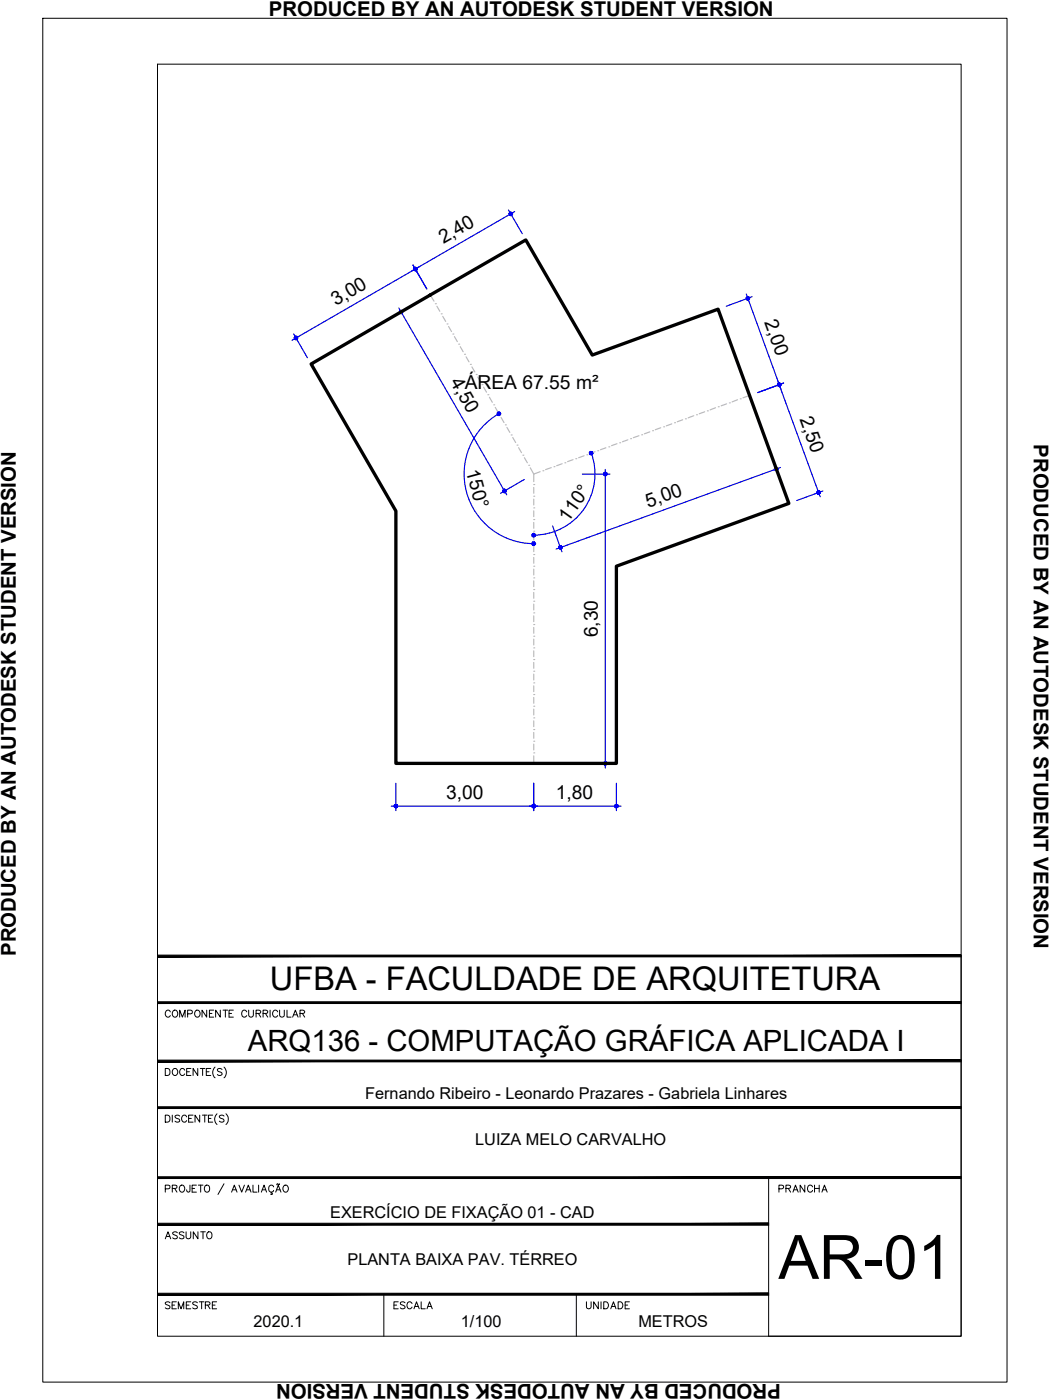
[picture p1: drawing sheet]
<svg xmlns="http://www.w3.org/2000/svg" width="229mm" height="305mm" viewBox="0 0 229 305" stroke-linecap="round" stroke-linejoin="round" font-family="sans-serif">
<!-- layer: ARQ_EIXO CINZA 04 -->
<g fill="none" stroke="#bababa" stroke-width=".25">
<path d="M93.7 64.2l.8 1.4M94.8 66.1h.1M95.1 66.7l.7 1.1M96.1 68.3h.1M96.4 68.9l.6 1.1M97.3 70.5h.1M97.7 71.1l.6 1.1M98.6 72.7h.1M98.9 73.3l.7 1.1M99.9 74.9h.1M100.2 75.5l.6 1.1M101.1 77.1h.1"/>
<path d="M101.5 77.7l.6 1.1M102.4 79.3h.1M102.7 79.9l.7 1.1M103.7 81.5h.1M104 82.1l.6 1.1M104.9 83.7h.1M105.3 84.3l.6 1.1M106.2 85.9h.1M106.6 86.5l.6 1.1M107.5 88.1h.1M107.8 88.7l.7 1.1M108.8 90.3h.1"/>
<path d="M109.1 90.9l.6 1.1M110 92.5h.1M110.4 93l.6 1.1M111.3 94.7h.1M111.6 95.3l.7 1.1M112.6 96.9h.1M112.9 97.5l.6 1.1M113.8 99.1h.1M114.2 99.7l.6 1.1M125.3 99.9h.1M127.2 99.2l-1.2 .5M127.8 99h.1"/>
<path d="M129.5 98.3l-1.1 .5M130.1 98.1h.1M131.9 97.5l-1.2 .4M132.5 97.3h.1M134.3 96.6l-1.2 .4M134.9 96.4h.1M136.7 95.8l-1.2 .4M137.3 95.5h.1M139.1 94.9l-1.2 .4M139.7 94.7h.1M141.5 94l-1.2 .4M142.1 93.8h.1"/>
<path d="M143.8 93.1l-1.1 .5M144.5 92.9h.1M146.3 92.3l-1.2 .4M146.9 92h.1M148.6 91.4l-1.2 .4M149.2 91.2h.1M151 90.5l-1.2 .5M151.6 90.3h.1M153.4 89.7l-1.2 .4M154 89.5h.1M155.8 88.8l-1.2 .4M156.4 88.6h.1"/>
<path d="M158.2 87.9l-1.2 .4M158.8 87.7h.1M160.6 87l-1.2 .5M161.2 86.8h.1M163.2 86.1l-1.4 .5M115.1 101.3h.1M115.4 101.9l.8 1.3M116.2 118.2h.1M116.2 115.7h.1M116.2 113.1h.1M116.2 110.6h.1M116.2 108h.1"/>
<path d="M116.2 105.5h.1M116.2 106.1v1.3M116.2 108.7v1.2M116.2 111.2v1.3M116.2 113.7v1.3M116.2 116.3v1.3M116.2 118.8v1.3M117.6 102.7l-1.4 .5v1.7M118.2 102.5h.1M120 101.8l-1.2 .4M120.6 101.6h.1M122.4 101l-1.2 .4"/>
<path d="M123 100.8h.1M124.8 100.1l-1.2 .4M116.2 138.5h.1M116.2 136h.1M116.2 133.4h.1M116.2 130.9h.1M116.2 128.4h.1M116.2 125.8h.1M116.2 123.3h.1M116.2 120.7h.1M116.2 121.4v1.2M116.2 123.9v1.3"/>
<path d="M116.2 126.4v1.3M116.2 129v1.3M116.2 131.5v1.3M116.2 134.1v1.2M116.2 136.6v1.3M116.2 139.1v1.3M116.2 158.8h.1M116.2 156.3h.1M116.2 153.8h.1M116.2 151.2h.1M116.2 148.7h.1M116.2 146.1h.1"/>
<path d="M116.2 143.6h.1M116.2 141.1h.1M116.2 141.7v1.3M116.2 144.2v1.3M116.2 146.8v1.2M116.2 149.3v1.3M116.2 151.8v1.3M116.2 154.4v1.3M116.2 156.9v1.3M116.2 159.5v1.2M116.2 163.9h.1M116.2 161.4h.1"/>
<path d="M116.2 162v1.3M116.2 164.5v1.7"/>
</g>
<!-- layer: COTA AZUL -->
<g fill="none" stroke="#00f" stroke-width=".25">
<path d="M89.9 57.7l3 5.2M91.3 58.1l-27.7 16M110.7 45.7l3 5.2M112.1 46.1l-22.5 13M63.9 72.7l3 5.2M86.8 67.1l23.5 40.6M91.7 65.4l-5.3 3M162.5 64l7.5 20.7M163.7 64.6l-5.6 2.1M108.6 90a15.2 15.2 0 0 0-7 17.1 15.2 15.2 0 0 0 14.6 11.3M128.7 98.6a13.3 13.3 0 0 1-12.5 17.9M167.3 97.4l2 5.6"/>
<path d="M169.3 82.8l9.3 25.4M170.6 83.4l-5.6 2.1M114.1 104.4l-5.1 3M120.3 114.5l2 5.6M126.8 103.2h6M131.8 102.2v65M169.9 101.8l-48.8 17.7M179.2 106.9l-5.7 2.1M85.2 175.5h50M86.2 170.5v6M116.2 170.5v6M126.8 166.2h6"/>
<path d="M134.2 170.5v6"/>
</g>
<!-- layer: 0 -->
<g fill="#00f" stroke="#00f" stroke-width=".22">
<path d="M87.1 67.6l-.1 .1 .3 .2zM87 67.7l.3 .2h-.3zM87 67.9v.2l.3-.2z"/>
<path d="M87 68.1l.1 .1 .2-.3zM87.3 67.9v.4l-.2-.1zM87.3 67.9v.4l.2-.1z"/>
<path d="M87.3 67.9l.2 .3 .1-.1zM87.3 67.9h.4l-.1 .2zM87.3 67.9h.4l-.1-.2z"/>
<path d="M87.5 67.6l-.2 .3 .3-.2zM87.3 67.6h.2l-.2 .3zM87.1 67.6l.2 .3v-.3z"/>
<path d="M109.8 106.9l.2 .3 .2-.1zM109.8 106.9h.4v.2zM109.8 106.9h.4v-.2z"/>
<path d="M110 106.6l-.2 .3 .4-.2zM109.8 106.5l.2 .1-.2 .3zM109.6 106.6l.2 .3v-.4z"/>
<path d="M109.6 106.6l-.1 .1 .3 .2zM109.5 106.7l.3 .2h-.4zM109.4 106.9l.1 .2 .3-.2z"/>
<path d="M109.5 107.1l.1 .1 .2-.3zM109.8 106.9v.4l-.2-.1zM109.8 106.9v.4l.2-.1z"/>
<path d="M131.6 102.9l.2 .3v-.4zM131.4 103l.2-.1 .2 .3zM131.4 103v.2h.4z"/>
<path d="M131.4 103.2v.2l.4-.2zM131.4 103.4l.4-.2-.2 .3zM131.8 103.2l-.2 .3 .2 .1z"/>
<path d="M131.8 103.2v.4l.2-.1zM131.8 103.2l.3 .2-.1 .1zM131.8 103.2l.3 .2 .1-.2z"/>
<path d="M131.8 103.2h.4l-.1-.2zM132 102.9l.1 .1-.3 .2zM131.8 102.8v.4l.2-.3z"/>
<path d="M131.8 166.2v.4l.2-.1zM131.8 166.2l.3 .2-.1 .1zM131.8 166.2l.3 .2 .1-.2z"/>
<path d="M131.8 166.2h.4l-.1-.2zM132 165.9l.1 .1-.3 .2zM131.8 165.8v.4l.2-.3z"/>
<path d="M131.6 165.9l.2 .3v-.4zM131.6 165.9l.2 .3-.4-.2zM131.4 166v.2h.4z"/>
<path d="M131.4 166.2v.2l.4-.2zM131.4 166.4l.4-.2-.2 .3zM131.8 166.2l-.2 .3 .2 .1z"/>
<path d="M121.7 119.3l.1 .2 .2-.3zM122 119.2v.3h-.2zM122 119.2v.3h.1z"/>
<path d="M122 119.2l.1 .3 .2-.1zM122 119.2l.4 .1-.1 .1zM122 119.2l.4 .1v-.2z"/>
<path d="M122.3 118.9l-.3 .3 .4-.1zM122.1 118.8l.2 .1-.3 .3zM121.9 118.8l.1 .4 .1-.4z"/>
<path d="M121.7 119l.3 .2-.1-.4zM121.7 119l.3 .2-.3-.1zM121.7 119.1v.2l.3-.1z"/>
<path d="M169.2 101.8l-.2 .3 .4-.1zM169.1 101.7l.1 .1-.2 .3zM168.9 101.7l.1 .4 .1-.4z"/>
<path d="M168.7 101.9l.3 .2-.1-.4zM168.7 101.9l.3 .2-.4-.1zM168.6 102l.1 .2 .3-.1z"/>
<path d="M168.7 102.2v.2l.3-.3zM168.7 102.4l.3-.3v.3zM169 102.1v.3h.1z"/>
<path d="M169 102.1l.1 .3 .2-.1zM169 102.1l.4 .1-.1 .1zM169 102.1l.4 .1v-.2z"/>
<path d="M162.5 64.7l.3 .2-.1-.3zM162.5 64.7l.3 .2h-.4zM162.4 64.9l.1 .2 .3-.2z"/>
<path d="M162.5 65.1l.1 .1 .2-.3zM162.8 64.9l-.1 .4-.1-.1zM162.8 64.9l-.1 .4h.2z"/>
<path d="M162.8 64.9l.1 .4 .2-.1zM162.8 64.9l.4 .1-.1 .2zM162.8 64.9l.4 .1v-.2z"/>
<path d="M162.8 64.9l.4-.1-.1-.1zM162.9 64.6l.2 .1-.3 .2zM162.7 64.6l.1 .3 .1-.3z"/>
<path d="M169.6 83.7l.2 .4 .1-.1zM169.6 83.7l.4 .1-.1 .2zM169.6 83.7l.4 .1v-.2z"/>
<path d="M169.9 83.5l-.3 .2 .4-.1zM169.7 83.4l.2 .1-.3 .2zM169.5 83.4l.1 .3 .1-.3z"/>
<path d="M169.5 83.4l-.1 .1 .2 .2zM169.4 83.5l.2 .2h-.3zM169.3 83.7v.2l.3-.2z"/>
<path d="M169.3 83.9l.1 .1 .2-.3zM169.6 83.7v.4l-.2-.1zM169.6 83.7v.4h.2z"/>
<path d="M169.5 83.4l-.1 .1 .2 .2zM169.4 83.5l.2 .2h-.3zM169.3 83.7v.2l.3-.2z"/>
<path d="M169.3 83.9l.1 .1 .2-.3zM169.6 83.7v.4l-.2-.1zM169.6 83.7v.4h.2z"/>
<path d="M169.6 83.7l.2 .4 .1-.1zM169.6 83.7l.4 .1-.1 .2zM169.6 83.7l.4 .1v-.2z"/>
<path d="M169.9 83.5l-.3 .2 .4-.1zM169.7 83.4l.2 .1-.3 .2zM169.5 83.4l.1 .3 .1-.3z"/>
<path d="M178.2 107.2l.2 .4 .1-.1zM178.2 107.2l.4 .1-.1 .2zM178.2 107.2l.4 .1v-.2z"/>
<path d="M178.4 106.9l-.2 .3 .4-.1zM178.3 106.9h.1l-.2 .3zM178.1 106.9l.1 .3 .1-.3z"/>
<path d="M178.1 106.9l-.2 .1 .3 .2zM177.9 107l.3 .2h-.4zM177.8 107.2v.2l.4-.2z"/>
<path d="M177.8 107.4l.2 .1 .2-.3zM178.2 107.2l-.1 .4-.1-.1zM178.2 107.2l-.1 .4h.3z"/>
<path d="M90.6 58.3l-.2 .3 .4-.2zM90.4 58.2l.2 .1-.2 .3zM90.3 58.3l.1 .3v-.4z"/>
<path d="M90.1 58.4l.3 .2-.1-.3zM90.1 58.4l.3 .2h-.4zM90 58.6l.1 .2 .3-.2z"/>
<path d="M90.1 58.8l.2 .1 .1-.3zM90.4 58.6v.3h-.1zM90.4 58.6v.3h.2z"/>
<path d="M90.4 58.6l.2 .3 .2-.1zM90.4 58.6h.4v.2zM90.4 58.6h.4v-.2z"/>
<path d="M64.1 73.7l.2 .2 .1-.3zM64.4 73.6v.4l-.1-.1zM64.4 73.6v.4l.2-.1z"/>
<path d="M64.4 73.6l.2 .3 .2-.2zM64.4 73.6h.4v.1zM64.4 73.6h.4v-.2z"/>
<path d="M64.6 73.2l-.2 .4 .4-.2zM64.4 73.2h.2l-.2 .4zM64.3 73.2l.1 .4v-.4z"/>
<path d="M64.3 73.2l-.2 .2 .3 .2zM64.1 73.4l.3 .2h-.3zM64.1 73.6v.1l.3-.1z"/>
<path d="M90.1 58.8l.2 .1 .1-.3zM90.4 58.6v.3h-.1zM90.4 58.6v.3h.2z"/>
<path d="M90.4 58.6l.2 .3 .2-.1zM90.4 58.6h.4v.2zM90.4 58.6h.4v-.2z"/>
<path d="M90.6 58.3l-.2 .3 .4-.2zM90.4 58.2l.2 .1-.2 .3zM90.3 58.3l.1 .3v-.4z"/>
<path d="M90.1 58.4l.3 .2-.1-.3zM90.1 58.4l.3 .2h-.4zM90 58.6l.1 .2 .3-.2z"/>
<path d="M111.4 46.3l-.2 .3 .3-.2zM111.2 46.2l.2 .1-.2 .3zM111 46.3l.2 .3v-.4z"/>
<path d="M110.9 46.4l.3 .2-.2-.3zM110.9 46.4l.3 .2h-.4zM110.8 46.6l.1 .2 .3-.2z"/>
<path d="M110.9 46.8l.1 .1 .2-.3zM111.2 46.6v.3h-.2zM111.2 46.6v.3h.2z"/>
<path d="M111.2 46.6l.2 .3 .1-.1zM111.2 46.6h.4l-.1 .2zM111.2 46.6h.4l-.1-.2z"/>
<path d="M116.2 175.5h.4l-.1-.2zM116.4 175.2l.1 .1-.3 .2zM116.2 175.1v.4l.2-.3z"/>
<path d="M116 175.2l.2 .3v-.4zM116 175.2l.2 .3-.3-.2zM115.9 175.3l-.1 .2h.4z"/>
<path d="M115.8 175.5l.1 .2 .3-.2zM115.9 175.7l.3-.2-.2 .3zM116.2 175.5l-.2 .3 .2 .1z"/>
<path d="M116.2 175.5v.4l.2-.1zM116.2 175.5l.3 .2-.1 .1zM116.2 175.5l.3 .2 .1-.2z"/>
<path d="M85.8 175.5l.1 .2 .3-.2zM85.9 175.7l.3-.2-.2 .3zM86.2 175.5l-.2 .3 .2 .1z"/>
<path d="M86.2 175.5v.4l.2-.1zM86.2 175.5l.3 .2-.1 .1zM86.2 175.5l.3 .2 .1-.2z"/>
<path d="M86.2 175.5h.4l-.1-.2zM86.4 175.2l.1 .1-.3 .2zM86.2 175.1v.4l.2-.3z"/>
<path d="M86 175.2l.2 .3v-.4zM85.9 175.3l.1-.1 .2 .3zM85.9 175.3l-.1 .2h.4z"/>
<path d="M134.2 175.5h.4l-.1-.2zM134.4 175.2l.1 .1-.3 .2zM134.2 175.1v.4l.2-.3z"/>
<path d="M134 175.2l.2 .3v-.4zM133.9 175.3l.1-.1 .2 .3zM133.9 175.3l-.1 .2h.4z"/>
<path d="M133.8 175.5l.1 .2 .3-.2zM133.9 175.7l.3-.2-.2 .3zM134.2 175.5l-.2 .3 .2 .1z"/>
<path d="M134.2 175.5v.4l.2-.1zM134.2 175.5l.3 .2-.1 .1zM134.2 175.5l.3 .2 .1-.2z"/>
<path d="M115.8 175.5l.1 .2 .3-.2zM115.9 175.7l.3-.2-.2 .3zM116.2 175.5l-.2 .3 .2 .1z"/>
<path d="M116.2 175.5v.4l.2-.1zM116.2 175.5l.3 .2-.1 .1zM116.2 175.5l.3 .2 .1-.2z"/>
<path d="M116.2 175.5h.4l-.1-.2zM116.4 175.2l.1 .1-.3 .2zM116.2 175.1v.4l.2-.3z"/>
<path d="M116 175.2l.2 .3v-.4zM116 175.2l.2 .3-.3-.2zM115.9 175.3l-.1 .2h.4z"/>
<path d="M108.8 89.7l-.2 .4 .3-.2zM108.6 89.7h.2l-.2 .4zM108.4 89.7l.2 .4v-.4z"/>
<path d="M108.3 89.9l.3 .2-.2-.4zM108.3 89.9l.3 .2h-.4zM108.2 90.1l.1 .2 .3-.2z"/>
<path d="M108.3 90.3l.1 .1 .2-.3zM108.6 90.1v.4l-.2-.1zM108.6 90.1v.4l.2-.1z"/>
<path d="M108.6 90.1l.2 .3 .1-.1zM108.6 90.1h.4l-.1 .2zM108.6 90.1h.4l-.1-.2z"/>
<path d="M116.2 118.4h.4l-.1-.2zM116.4 118l.1 .2-.3 .2zM116.2 118v.4l.2-.4z"/>
<path d="M116 118l.2 .4v-.4zM116 118l.2 .4-.3-.2zM115.9 118.2l-.1 .2h.4z"/>
<path d="M115.8 118.4l.1 .1 .3-.1zM115.9 118.5l.3-.1-.2 .3zM116.2 118.4l-.2 .3h.2z"/>
<path d="M116.2 118.4v.3h.2zM116.2 118.4l.3 .1-.1 .2zM116.2 118.4l.3 .1 .1-.1z"/>
<path d="M115.8 116.5l.1 .2 .3-.2zM115.9 116.7l.3-.2-.2 .3zM116.2 116.5l-.2 .3 .2 .1z"/>
<path d="M116.2 116.5v.4l.2-.1zM116.2 116.5l.3 .2-.1 .1zM116.2 116.5l.3 .2 .1-.2z"/>
<path d="M116.2 116.5h.4l-.1-.2zM116.4 116.2l.1 .1-.3 .2zM116.2 116.1v.4l.2-.3z"/>
<path d="M116 116.2l.2 .3v-.4zM116 116.2l.2 .3-.3-.2zM115.9 116.3l-.1 .2h.4z"/>
<path d="M128.4 98.4l.3 .2-.1-.3zM128.4 98.4l.3 .2h-.4zM128.3 98.6l.1 .2 .3-.2z"/>
<path d="M128.4 98.8v.1l.3-.3zM128.7 98.6v.4l-.3-.1zM128.7 98.6v.4h.1z"/>
<path d="M128.7 98.6l.1 .4 .2-.1zM128.7 98.6l.4 .1-.1 .2zM128.7 98.6l.4 .1-.1-.2z"/>
<path d="M128.9 98.4l-.2 .2 .3-.1zM128.8 98.3l.1 .1-.2 .2zM128.6 98.3l.1 .3 .1-.3z"/>
</g>
<path d="M67.7 79.2l46.8-27 14.4 25.1 27.4-10 15.4 42.3-37.5 13.7v42.9h-48v-54.9z" fill="none" stroke="#000" stroke-width=".72"/>
<!-- layer: MRG_EXTERNA -->
<path d="M9.3 4h209.9v296.9h-209.9z" fill="none" stroke="#000" stroke-width=".22"/>
<!-- layer: MRG_INTERNA -->
<path d="M34.3 14h175v276.9h-175z" fill="none" stroke="#000" stroke-width=".22"/>
<!-- layer: SIMB_01 -->
<g fill="#000" stroke="#000" stroke-width=".22">
<path d="M34.3 218.1v.4l175-.4zM34.3 218.5l175-.4v.4z"/>
<path d="M34.3 207.9v.4l175-.4zM34.3 208.3l175-.4v.4z"/>
<path d="M34.3 230.8v.4l175-.4zM34.3 231.2l175-.4v.4z"/>
<path d="M34.3 256.2v.4l175-.4zM34.3 256.6l175-.4v.4z"/>
<path d="M34.3 241v.3l175-.3zM34.3 241.3l175-.3v.3z"/>
<path d="M34.3 266.3v.4l133-.4zM34.3 266.7l133-.4v.4z"/>
<path d="M34.3 282h133v-.4zM34.3 281.6h133l-133 .4z"/>
</g>
<g fill="none" stroke="#000" stroke-width=".22">
<path d="M45 219.9v1.5l-1-1.5v1.5M46.5 219.9h-.9v1.5h.9M48 219.9v1.5l-1.1-1.5v1.5M48.6 219.9h1M49.1 219.9v1.5M50.8 219.9h-.9v1.5h.9M54.1 219.9v1.1l.5 .4h.3l.3-.4v-1.1M58.8 219.9v1.5M60.9 219.9v1.1l.4 .4 .5-.2 .1-1.3M62.5 219.9v1.5h.9M209.3 208.1v82.8h-42v-34.5M36 232.6h.5a.82 .82 0 0 1 .5 .8 .82 .82 0 0 1-.5 .7h-.5z"/>
<path d="M37.1 220.3a.56 .56 0 0 0-.7-.4 .56 .56 0 0 0-.4 .6 .63 .63 0 0 0 .2 .8 .63 .63 0 0 0 .9-.2M37.7 220.1a.72 .72 0 0 1 1 .2 .72 .72 0 0 1-.3 1.1 .72 .72 0 0 1-.9-.4 .72 .72 0 0 1 .2-.9zM37.7 232.8a.72 .72 0 0 1 1 .2 .72 .72 0 0 1-.3 1.1 .72 .72 0 0 1-.9-.4 .72 .72 0 0 1 .2-.9zM39.1 221.4v-1.5l.6 1.5 .6-1.5v1.5M40.2 233a.56 .56 0 0 0-.6-.4 .56 .56 0 0 0-.5 .6 .63 .63 0 0 0 .3 .8 .63 .63 0 0 0 .8-.2M40.6 233.3h.6M40.9 220.7l.9-.1v-.5l-.3-.2h-.6v1.5M41.6 232.6h-1v1.5h1M42.7 220a.71 .71 0 0 1 .9 .7 .71 .71 0 0 1-.9 .7l-.3-.5v-.4zM43.1 232.6v1.5l-1.1-1.5v1.5M43.6 232.6h1M44.1 232.6v1.5"/>
<path d="M44.9 233.3h.6M45.6 220.6h.5M45.9 232.6h-1v1.5h1M46.8 232.3a1.57 1.57 0 0 0 0 2.4M48.3 232.8l-.3-.2-.7 .2 .2 .4 .5 .2 .3 .3v.2l-.3 .2-.7-.2M48.8 232.3a1.57 1.57 0 0 1 0 2.4M49.9 220.6h.5M53.7 220.3a.56 .56 0 0 0-.6-.4 .56 .56 0 0 0-.5 .6 .63 .63 0 0 0 .3 .8 .63 .63 0 0 0 .8-.2M55.8 220.6h.8l.2-.4-.4-.3h-.6v1.5M56.3 220.6l.5 .8M57.3 220.6h.8l.2-.4-.4-.3h-.6v1.5M57.8 220.6l.5 .8"/>
<path d="M60.5 220.3a.56 .56 0 0 0-.7-.4 .56 .56 0 0 0-.4 .6 .63 .63 0 0 0 .2 .8 .63 .63 0 0 0 .9-.2M63.7 221.4l.6-1.5 .6 1.5M63.9 220.9h.7M65.3 220.6h.9l.1-.4-.3-.3h-.7v1.5M65.8 220.6l.5 .8M36 242.8h.5a.82 .82 0 0 1 .5 .7 .82 .82 0 0 1-.5 .8h-.5zM36 258.8l.9-.1 .1-.6-1-.1v1.5M37.5 258.7l1-.1v-.5l-1-.1v1.5M37.5 242.8v1.5M38 258.7l.5 .8M39.1 243l-.3-.2-.7 .2 .2 .4 .7 .3 .1 .2v.2l-.3 .2-.7-.2M39.2 258.2a.72 .72 0 0 1 1 .2 .72 .72 0 0 1-.3 1.1 .72 .72 0 0 1-.9-.4 .72 .72 0 0 1 .2-.9z"/>
<path d="M40.6 243.2a.56 .56 0 0 0-.6-.4 .56 .56 0 0 0-.5 .6 .63 .63 0 0 0 .3 .8 .63 .63 0 0 0 .8-.2M41.1 243.5h.6M41.4 258l-.1 1.4-.4 .1-.2-.1-.1-.4M41.8 258.7h.6M42 242.8h-.9v1.5h.9M42.8 258h-1v1.5h1M43.2 258h1M43.5 242.8v1.5l-1-1.5v1.5M43.7 258v1.5M44.1 242.8h1M44.6 242.8v1.5M44.6 258.2a.63 .63 0 0 1 .8-.1 .63 .63 0 0 1 .2 .9 .57 .57 0 0 1-.5 .6 .57 .57 0 0 1-.6-.6z"/>
<path d="M45.4 243.5h.5M46.3 242.8h-.9v1.5h.9M47.2 242.5a1.57 1.57 0 0 0 0 2.3M48.8 243l-.4-.2-.6 .2 .1 .4 .7 .3 .2 .2v.2l-.4 .2-.6-.2M48.8 257.7l-1.3 2.4M49.2 242.5a1.57 1.57 0 0 1 0 2.3M50.4 259.5l.6-1.5 .6 1.5M50.7 259h.7M52 258l.6 1.5 .6-1.5M53.5 259.5l.6-1.5 .6 1.5M53.7 259h.7M55.1 258v1.5h.9"/>
<path d="M56.3 258v1.5M56.9 259.5l.6-1.5 .5 1.5M57.1 259h.7M59.1 259.5v.3l.2 .2h-.4M59.6 258.4a.6 .6 0 0 0-.9-.3 .6 .6 0 0 0-.2 .9 .54 .54 0 0 0 .4 .5 .54 .54 0 0 0 .7-.3M60 259.5l.6-1.5 .6 1.5M60.2 259h.8M60.3 257.8l-.1 .1M60.3 257.8h.2M60.5 257.8l.1 .1M60.6 257.9h.2M60.9 257.7l-.1 .2"/>
<path d="M61.8 258.2a.72 .72 0 0 1 1 .2 .72 .72 0 0 1-.3 1.1 .72 .72 0 0 1-.9-.4 .72 .72 0 0 1 .2-.9zM83.6 281.8v9.1M125.5 281.8v9.1"/>
</g>
<text font-size="13.3" x="169.5" y="278.4">AR-01</text>
<text font-size="7.1" x="58.8" y="215.6">UFBA - FACULDADE DE ARQUITETURA</text>
<text font-size="6.4" x="54" y="228.9">ARQ136 - COMPUTAÇÃO GRÁFICA APLICADA I</text>
<g font-size="4.4">
<text x="58.5" y="3.6">PRODUCED BY AN AUTODESK STUDENT VERSION</text>
<text x="225.1" y="96.7" transform="rotate(90 225.1 96.7)">PRODUCED BY AN AUTODESK STUDENT VERSION</text>
<text x="3.5" y="208.2" transform="rotate(-90 3.5 208.2)">PRODUCED BY AN AUTODESK STUDENT VERSION</text>
<text x="168.3" y="260.7">PRANCHA</text>
<text x="34.9" y="270.9">ASSUNTO</text>
<text x="34.9" y="286.1">SEMESTRE</text>
<text x="84.7" y="286.1">ESCALA</text>
<text x="126.3" y="286.1">UNIDADE</text>
<text x="170" y="301.3" transform="rotate(-180 170 301.3)">PRODUCED BY AN AUTODESK STUDENT VERSION</text>
</g>
<g font-size="4.2">
<text x="96.5" y="53.2" transform="rotate(-30 96.5 53.2)">2,40</text>
<text x="73.1" y="66.7" transform="rotate(-30 73.1 66.7)">3,00</text>
<text x="166.4" y="70" transform="rotate(70 166.4 70)">2,00</text>
<text x="98" y="83.1" transform="rotate(60 98 83.1)">4,50</text>
<text x="101.2" y="84.7">ÁREA 67.55 m²</text>
<text x="174" y="91.1" transform="rotate(70 174 91.1)">2,50</text>
<text x="101.4" y="102.6" transform="rotate(75 101.4 102.6)">150°</text>
<text x="123.7" y="113.8" transform="rotate(-55 123.7 113.8)">110°</text>
<text x="141.1" y="110.5" transform="rotate(-20 141.1 110.5)">5,00</text>
<text x="130.2" y="138.8" transform="rotate(-90 130.2 138.8)">6,30</text>
<text x="97.1" y="173.9">3,00</text>
<text x="121" y="173.9">1,80</text>
</g>
<g font-size="3.5">
<text x="79.5" y="239.3">Fernando Ribeiro - Leonardo Prazares - Gabriela Linhares</text>
<text x="103.5" y="249.3">LUIZA MELO CARVALHO</text>
<text x="71.9" y="265.2">EXERCÍCIO DE FIXAÇÃO 01 - CAD</text>
<text x="75.6" y="275.4">PLANTA BAIXA PAV. TÉRREO</text>
<text x="55.2" y="289">2020.1</text>
<text x="100.3" y="289">1/100</text>
<text x="139" y="289">METROS</text>
</g>
</svg>
